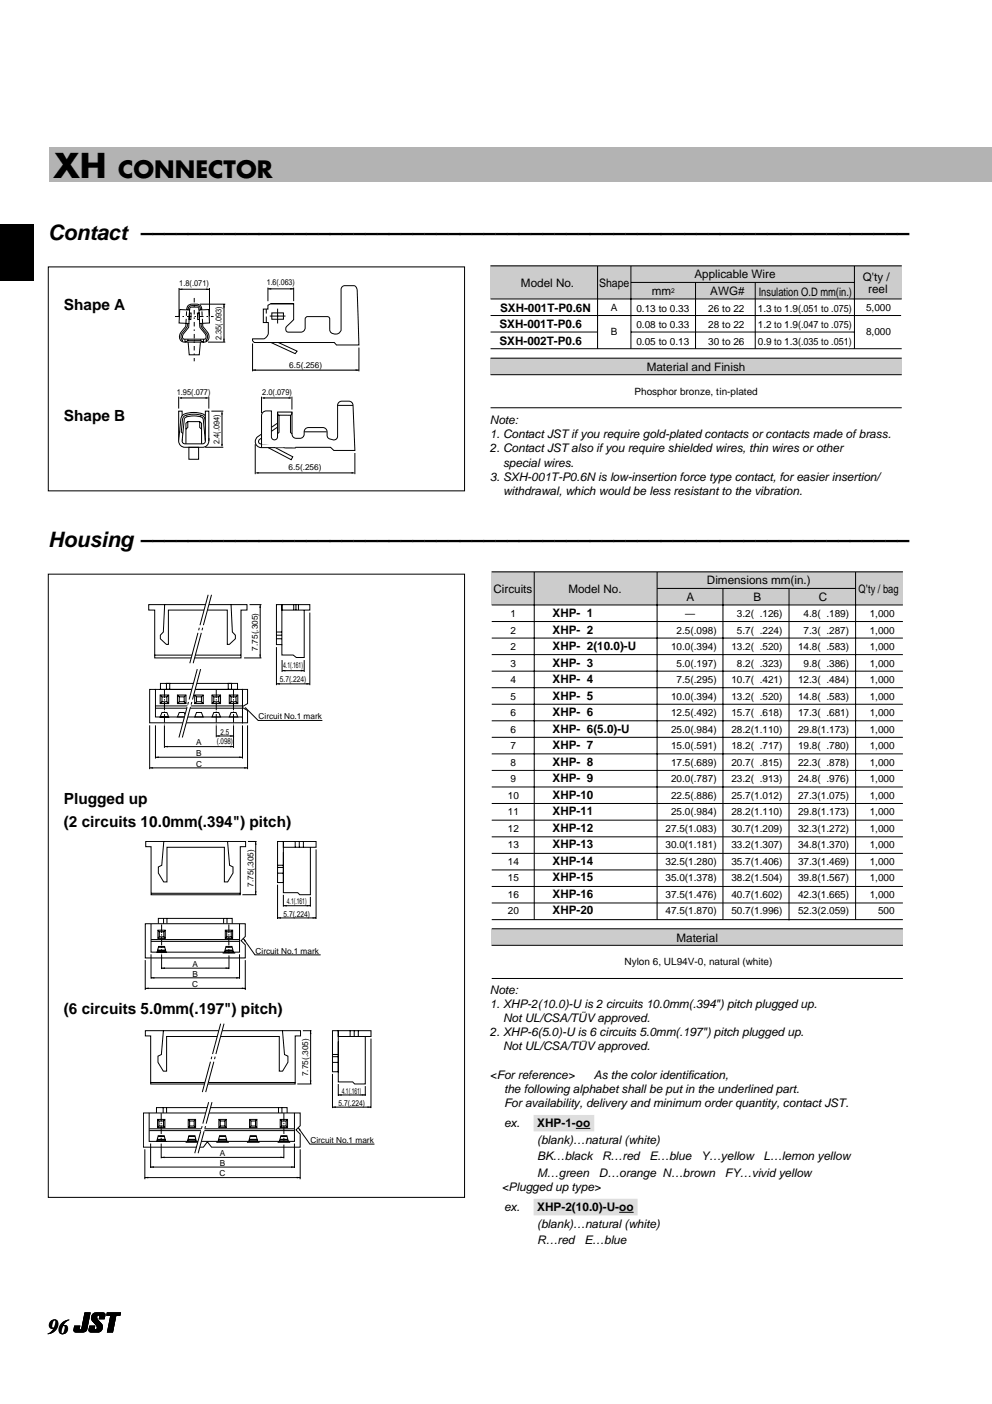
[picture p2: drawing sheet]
<svg xmlns="http://www.w3.org/2000/svg" width="210mm" height="297mm" viewBox="0 0 210 297" stroke-linecap="round" stroke-linejoin="round" font-family="sans-serif">
<path d="M0 47.4h7.2v12h-7.2z" fill-rule="evenodd" fill="#000"/>
<path d="M19.7 277.9l.6-.2h1.5a.49 .49 0 0 1 .5 .6l-.2 .8h-1.2l.1-.7a.48 .48 0 0 0-.5 .4 .48 .48 0 0 0 .4 .5 1.54 1.54 0 0 1 .5 2.4l-.6 .2h-1.6a.49 .49 0 0 1-.5-.6l.2-.8h1.3l-.2 .7a.48 .48 0 0 0 .5-.4 .48 .48 0 0 0-.3-.5 1.54 1.54 0 0 1-.5-2.4zM22.6 277.7h3l-.1 .7h-.9l-.7 3.5h-1.3l.7-3.5h-.8zM17.9 277.7h1.3l-.7 3.6a.9 .9 0 0 1-1 .6h-1.5a.49 .49 0 0 1-.5-.6l.2-.8h1.3l-.1 .7h.2z" fill="#000"/>
<path d="M10.4 31.2h199.6v7.4h-199.6z" fill="#b3b3b3"/>
<g fill="#ccc">
<path d="M103.8 56.3h87v7h-87z"/>
<path d="M103.8 75.8h87v3.5h-87z"/>
</g>
<g fill="none" stroke="#000" stroke-width=".21">
<path d="M103.8 56.3h87M126.4 56.3v17.5M133.5 56.3v17.5M133.5 59.8h47.3M147.2 59.8v14M159.8 59.7v14.1M180.8 56.3v17.5M103.8 75.8h87M103.8 79.3h87M103.8 70.2h22.6M103.8 63.3h87M103.8 66.8h86.9"/>
<path d="M103.8 73.8h87M133.5 70.2h47.3M103.8 86.3h87"/>
</g>
<g fill="#ccc">
<path d="M104.1 121h87v7h-87z"/>
<path d="M104.1 196.5h87v3.5h-87z"/>
</g>
<g fill="none" stroke="#000" stroke-width=".21">
<path d="M37.9 60.9v6.1M37.9 61.2h6.4M38 65.5l2.1 .1-.1 2.8-2.1-.1zM39.1 71.8v.6l.7-.3M39.3 68.4a2.17 2.17 0 0 1-.9 1.7 1.26 1.26 0 0 0-.4 1.5 1.26 1.26 0 0 0 1.4 .8h3.4a1.26 1.26 0 0 0 1.4-.8 1.26 1.26 0 0 0-.4-1.5 2.18 2.18 0 0 1-.9-1.7M39.5 65.6a1.19 1.19 0 0 1 1.6-1.3 1.22 1.22 0 0 1 1.6 1.3M39.5 65.5h.3a.69 .69 0 0 1 .7-.8h.6a1.09 1.09 0 0 1 1.2 .3l.1 .5h.3M39.7 68.4a2.19 2.19 0 0 1-1.1 2l-.3 .8 .3 .8-.1 .2M39.8 71.8v.3h2.7v-.3M39.8 72.4l.2 2.7h2.2l.2-2.7M40 68.4l-.1 .5a2.64 2.64 0 0 1-1 1.7 .71 .71 0 0 0 .1 1.2h3.3a1.11 1.11 0 0 0 1.3-.3 2.98 2.98 0 0 0-1.2-2.1l-.1-.2-.1-.8M40.1 66.2h.3v1.4h-.4z"/>
<path d="M40.1 65.6v-.2a.76 .76 0 0 1 1.1-.4h.3a.49 .49 0 0 1 .6 .6M41.8 66.2h.3l.1 1.4h-.4zM42.1 65.6l2.1-.1 .1 2.8-2.1 .1zM42.3 64.3h5.4M42.6 68.4a2.19 2.19 0 0 0 1 2l.3 .8-.3 .8 .1 .2M43.1 71.8v.6l-.6-.3M44 72.4h3.7M44.3 60.9v6.1M47.4 64.3v8M53.4 72.7v5.9M53.4 78.3h22.5M55.7 65.4h1v-.8l.6-.3h4.8v3.3l-1.1 1.2a.8 .8 0 0 0-.5 .9 .8 .8 0 0 0 1 .6h2a1.02 1.02 0 0 0 1.1-1.3v-1.2a.63 .63 0 0 1 .8-.8h4a.67 .67 0 0 1 .4 .9v1.5a1.21 1.21 0 0 0 1.2 1.3 1.21 1.21 0 0 0 1.2-1.4v-6.9a1.84 1.84 0 0 1 .5-1.9l1.5-.1a1.08 1.08 0 0 1 1.1 .3 1.08 1.08 0 0 1 .3 1.1l.3 11.2h-4.7l-.5-.5h-11.8l4 1.8-.4 .5-5.2-2.3h-3.5l-.4-.4v-.4h2.4l.5-.3a1.81 1.81 0 0 0 .5-1.9v-1.3h-1.1z"/>
<path d="M56.7 60.8v2.9M56.7 61.1h5.4M57.1 66.9h3.3M57.3 64.3h4.8M57.3 72.5h2.3M57.5 66.2h2.5v1.3h-2.5zM58.7 65.3v3.1M62.1 60.8v2.9M75.9 73.5v5.1M37.8 83.9v2.5M38.1 84.2h5.8M44.2 83.9v2.5"/>
<path d="M104.1 121h87M104.1 128h87M104.1 131.5h87M104.1 135h87M104.1 138.5h87M113 121v73.6M139 121v73.6M139.2 124.5h41.7M153 124.5v70.1M167 124.6v70.1M181 121v73.6M104.1 142h87"/>
<path d="M104.1 145.5h87M104.1 149h87M104.1 152.5h87M104.1 156h87M104.1 159.5h87M104.1 166.5h87M104.1 163h87M104.1 170h87M104.1 173.5h87M104.1 177h87M104.1 196.5h87M104.1 200h87"/>
<path d="M104.1 194.6h87M104.1 180.5h87M104.1 184h87M104.1 187.5h87M104.1 191h87M104.1 207h87M121.9 238.7h3M131 256.5h3.1"/>
</g>
<path d="M112.9 237.6h12.8M112.9 255.4h22" fill="none" stroke="#dedede" stroke-width="3.5" stroke-linecap="butt"/>
<path d="M56.3 68.2v-2.8" fill="none" stroke="#000" stroke-width=".21" stroke-dasharray="1.3 .6" stroke-linecap="butt"/>
<path d="M37 67h8.2M41.1 63v13.4" fill="none" stroke="#000" stroke-width=".21" stroke-dasharray="1 .6 .3 .6" stroke-linecap="butt"/>
<path d="M39.3 68.4l.2-2.8M42.9 68.4l-.2-2.8" fill="none" stroke="#000" stroke-width=".21" stroke-dasharray="1 .6" stroke-linecap="butt"/>
<path d="M37.9 61.2l.7-.2v.4zM43.6 61l.7 .2-.7 .2zM47.2 71.7h.4l-.2 .7zM47.4 64.3l.2 .8h-.4zM53.4 78.3l.8-.2v.4zM56.7 61.1l.7-.2v.4zM61.4 60.9l.7 .2-.7 .2zM75.2 78.1l.7 .2-.7 .2zM37.8 84.2l.7-.2v.4zM43.5 84l.7 .2-.7 .2z" fill="#000"/>
<path d="M37.9 82.3h6.2v1.5h-6.2z" fill="#fff"/>
<path d="M37.8 93.4v-6.4h.7v6.4" fill="none" stroke="#000" stroke-width=".21"/>
<path d="M38.7 87.8a5.3 5.3 0 0 1 4.6 0l.4 .9 .5 4.5a1.32 1.32 0 0 1-1.3 1.4h-3.8a1.33 1.33 0 0 1-1.3-1.4l.5-4.5zM39.1 88.4l-.1 .4-.5 4.5a.59 .59 0 0 0 .6 .6h3.8a.66 .66 0 0 0 .5-.9l-.4-4.2a.87 .87 0 0 0-1.1-.7l-1.4-.1z" fill="#fff" stroke="#000" stroke-width=".21"/>
<path d="M43.3 91.7l.3-.3-.2-2.6a1.3 1.3 0 0 0-1.6-1.1 4.1 4.1 0 0 0-3 .5l-.2 .6-.2 2.6 .3 .3" fill="none" stroke="#000" stroke-width=".21"/>
<path d="M43.5 87h.7v6.2h-.7z" fill="#fff" stroke="#000" stroke-width=".21"/>
<path d="M39.3 93.9v-4.4l.4-.3h2.6l.4 .3v4.4M39.7 89.2v1.2l-.4 .4M40 94.6h2v2.6h-2zM42.3 89.2v1.2l.4 .4M43.4 94.6h3.8M44.7 87h2.5M47 87.3v7.1" fill="none" stroke="#000" stroke-width=".21"/>
<path d="M47 87l.1 .7h-.3zM46.8 93.9h.3l-.1 .7z" fill="#000"/>
<path d="M45 88.4h1.6v4.8h-1.6z" fill="#fff"/>
<g fill="#fff" stroke="#000" stroke-width=".21">
<path d="M43.5 92.6v.7z"/>
<path d="M44.2 92.7v.6z"/>
<path d="M39.5 87.9l.1 .3z"/>
<path d="M42.5 87.9l-.1 .3z"/>
</g>
<path d="M74.4 99.9l.7 .1-.7 .2zM54 100l.7-.1v.3z" fill="#000"/>
<path d="M54 94v6.3M56.8 94v.7l5.7 .1v-.7M75.1 95.8v4.5M54.3 100h20.5" fill="none" stroke="#000" stroke-width=".21"/>
<g fill="#fff" stroke="#000" stroke-width=".21">
<path d="M54.3 92.6l4.7-3.2a1.28 1.28 0 0 1 1.7 .6l1.1 2.6-.6 .3-1.2-2.6-.5-.4-4.7 3.2a.52 .52 0 0 0 0 .6 .52 .52 0 0 0 .5 .2l1.6 .1 5 2.6-.3 .7-3.2-1.8a4.9 4.9 0 0 0-3.5-.9 1.27 1.27 0 0 1-.6-2z"/>
<path d="M55.6 87.2l.7-.3h1.1v5.5a.65 .65 0 0 0 .7 .7 .65 .65 0 0 0 .6-.7v-5.2h3.1v4.7a.87 .87 0 0 0 .9 .8h.8a1 1 0 0 0 .9-1.3 .9 .9 0 0 1 .9-.9h3a.9 .9 0 0 1 .9 .9v.7a.77 .77 0 0 0 .6 .8l.9 .2a.77 .77 0 0 0 .7-.8v-6.5a.89 .89 0 0 1 .9-.9h1.5a.89 .89 0 0 1 .9 .9l.4 9.5h-4.5l-.7-.7h-7.4l-7.2-.6v-6.1z"/>
</g>
<path d="M58.7 87.2l.3 .6h2.5l.3-.6M59 87.8v3.7l-.3 .3M61.5 87.8v3.7l.3 .3M64.4 91.4h4.7M71.4 85.8h3.3" fill="none" stroke="#000" stroke-width=".21"/>
<g fill="#fff">
<path d="M63.2 98.1h2.7v1.6h-2.7z"/>
<path d="M55.5 82.3h4.8l.6 1.5h-4.7z"/>
</g>
<path d="M55.3 84.2l.8-.2v.4zM61.1 84l.7 .2-.7 .2z" fill="#000"/>
<path d="M55.3 83.9v3.5M55.6 84.2h5.9M61.8 83.9v2.7" fill="none" stroke="#000" stroke-width=".21"/>
<path d="M56.8 94.1h2.8l.4 .5h-3.1z" fill="#fff"/>
<path d="M10.2 56.5h88.1v47.4h-88.1zM55.3 93.9v.8M56.7 94.7h1.6" fill="none" stroke="#000" stroke-width=".21"/>
<g fill="#fff">
<path d="M13.2 62.8h18v5h-18z" fill-rule="evenodd"/>
<path d="M13.2 86.4h18v5h-18z" fill-rule="evenodd"/>
<path d="M10.2 121.5h88.1v131.8h-88.1z" fill-rule="evenodd"/>
</g>
<path d="M10.2 121.5h88.1v131.8h-88.1z" fill="none" stroke="#000" stroke-width=".21"/>
<g fill="#fff">
<path d="M13.2 167.4h50v4.3h-50z" fill-rule="evenodd"/>
<path d="M13.2 172.3h50v4.4h-50z" fill-rule="evenodd"/>
<path d="M13.2 211.8h50v4.3h-50z" fill-rule="evenodd"/>
</g>
<g fill="none" stroke="#000" stroke-width=".21">
<path d="M31.5 127.9h20.8v1.2h-1.3v10.1h-18.3v-10.1h-1.2zM32.7 138.6h18.3M34.8 127.9l-.2 5.8-.7 .7v.7l1.3 1.2h.4v-7.2h12.5v7.2h.4l1.3-1.2v-.7l-.6-.7-.3-5.8M51.7 139.2h3.6M52.8 127.9h2.5M55.1 127.9v11.3M58.5 127.9h1.1v8.5h-1.1zM58.5 134.4h1.1M58.5 135.1h1.1M58.5 133.7h1.1M58.5 136.9v8.1M59.6 127.9h6v1.2h-6z"/>
<path d="M59.7 139.6v2.6M62.2 127.9v1.2M62.6 127.9v1.2M63.2 127.9v1.2M64.4 129.1v10h-1.7l-.7-.5h-2.4v-2.2M64.4 139.6v2.6M65.6 129.6v15.4M31.7 145.9h1.2v5.8h18.4v1.2h-19.6zM31.7 153.5v9.2M32.9 145.9h18.4v5.8M32.9 149.3h18.4M32.9 149.8h18.4"/>
<path d="M32.9 153.5v7M33.9 147h1.8v1.9h-1.8zM33.9 147l.4 .4M33.9 144.6h16.4v1.3h-16.4zM34.3 147.4h1v1.1h-1zM34.3 150.7h1l.4 1h-1.8zM34.3 148.5l-.4 .4M34.8 153.5v4.7M34.8 158h14.6M35.2 144.6h.7v1.3h-.7zM35.3 148.5l.4 .4M35.7 147l-.4 .4"/>
<path d="M37.5 147h1.9v1.9h-1.9zM37.5 147l.4 .4M37.9 150.7h1.1l.4 1h-1.9zM37.9 147.4h1.1v1.1h-1.1zM37.9 148.5l-.4 .4M39 148.5l.4 .4M39.4 147l-.4 .4M41.2 147h1.8v1.9h-1.8zM41.2 147l.4 .4M41.6 150.7h1l.4 1h-1.8zM41.6 147.4h1v1.1h-1zM41.6 148.5l-.4 .4"/>
<path d="M42.6 148.5l.4 .4M43 147l-.4 .4M44.9 147h1.8v1.9h-1.8zM44.9 147l.3 .4M45.2 150.7h1.1l.4 1h-1.8zM45.2 147.4h1.1v1.1h-1.1zM45.2 148.5l-.3 .4M45.8 153.5v2.5M45.8 155.7h3.6M46.3 148.5l.4 .4M46.7 147l-.4 .4M48.3 144.6h.7v1.3h-.7z"/>
<path d="M48.5 147h1.8v1.9h-1.8zM48.5 147l.4 .4M48.9 150.7h1l.4 1h-1.8zM48.9 147.4h1v1.1h-1zM48.9 148.5l-.4 .4M49.4 153.5v4.7M49.9 148.5l.4 .4M50.3 147l-.4 .4M51.3 145.9h1.1v3l-1.1 .6zM51.3 149.7l1.1 .6v2.6h-1.1zM51.3 153.5v7M52.4 153.5v9.2"/>
<path d="M58.5 144.7h7.1M59.7 141.9h4.7M31.7 162.5h20.7M32.9 160.2h18.4"/>
</g>
<g fill="#000">
<path d="M55.1 127.9l.1 .7h-.3zM54.9 138.5h.3l-.1 .7zM34.8 158l.7-.2v.3zM45.8 155.7l.7-.2v.4zM48.7 155.5l.7 .2-.7 .2zM48.7 157.8l.7 .2-.7 .1zM58.5 144.7l.7-.2v.3zM59.7 141.9l.7-.2v.4zM63.7 141.7l.7 .2-.7 .2zM64.8 144.5l.8 .2-.8 .1zM31.7 162.5l.7-.2v.3zM32.9 160.2l.7-.2v.4z"/>
<path d="M50.6 160l.7 .2-.7 .2zM51.7 162.3l.7 .2-.7 .1z"/>
</g>
<path d="M45.8 145.9v7.4" fill="none" stroke="#000" stroke-width=".21" stroke-dasharray="1.8 .3 .3 .3" stroke-linecap="butt"/>
<path d="M44 125.8h.8l-3.9 14.5h-.7z" fill="#fff"/>
<path d="M41.9 133.9l-1.7 6.4M42.2 132.8l-.2 .5M42.6 133.9l-1.7 6.4M42.9 132.8l-.2 .5M44 125.8l-1.7 6.5M44.8 125.8l-1.8 6.5" fill="none" stroke="#000" stroke-width=".21"/>
<path d="M41.7 141.6h.8l-3.9 14.4h-.7z" fill="#fff"/>
<g fill="none" stroke="#000" stroke-width=".21">
<path d="M39.6 149.6l-1.7 6.4M39.9 148.5l-.2 .6M40.3 149.6l-1.7 6.4M40.6 148.5l-.2 .6M41.7 141.6l-1.7 6.4M42.5 141.6l-1.8 6.4M51.9 149.7l2.7 2.7h13.6M30.8 178h21.2v1.1h-1.2v10.2h-18.8v-10.2h-1.2zM34.7 178l-.5 5.1-.7 .3v1.3l1.1 1.9h.7v-7.3h12.2v7.3h.7l1.1-1.9v-1.3l-.7-.3-.5-5.1M52.5 178h1.8M54.1 178v11.3M58.7 178h1.3v8.7h-1.3z"/>
<path d="M60 178h6.9v1.3h-6.9zM62.5 178v1.3M63.3 178v1.3M64.2 178v1.3M65.7 179.3v10h-2.3l-.4-.4h-3v-8.6M66.9 179.7v14.7M30.7 195.4h21.2v2.7l-.9 .9 .9 .9v2.8h-21.2zM32 195.4v6h18.7v-6M32 199.2h18.7M32 198.8h18.7M32 189h18.8M33.4 196.8h1.6v1.7h-1.6z"/>
<path d="M33.4 196.8l.3 .3M33.5 195.4v-1.1h15.6v1.1M33.7 197.1h1v1.1h-1zM33.7 198.2l-.3 .3M34.6 194.3v1.1M34.7 198.2l.3 .3M35 196.8l-.3 .3M35.3 194.3v1.1M47.3 194.3v1.1M47.7 196.8h1.5v1.7h-1.5zM47.7 196.8l.3 .3M48 197.1h.9v1.1h-.9z"/>
<path d="M48 198.2l-.3 .3M48 194.3v1.1M48.9 198.2l.3 .3M49.2 196.8l-.3 .3M51.3 189.3h3M51.5 198.5l2.4 3.5h13.9M58.7 183.1h1.3M58.7 183.5h1.3M58.7 184.7h1.3M58.7 187.2v7.2M58.7 194.2h8.2M60 189.3v2.5"/>
<path d="M60 191.6h5.7M65.7 189.7v2.1M30.7 203.1v6.4M30.7 209.1h21.2M30.8 218.1h32.8v1.1h-1.1v10.1h-30.6v-10.1h-1.1zM32 201.9v5.1M32 206.9h18.7M33.3 201.2h1.8M33.4 201h1.6M33.5 200.4h1.4M33.6 200.2h1.2l.3 1.2h-1.8zM34.2 201.9v3.1"/>
<path d="M34.2 204.8h14.2M34.6 218l-.5 5.1-.7 .3v1.3l1.2 1.9h.7v-7.3h23.8v7.3h.7l1.1-1.9v-1.3l-.7-.3-.4-5.1M47.2 201.4v.2h2.5v-.2M47.6 201.2h1.7M47.6 201h1.7M47.8 200.4h1.3M47.8 200.2h1.3l.3 1.2h-1.9zM48.5 202.1v2.9M50.7 201.9v5.1M51.9 203.1v6.4M64.1 218.1h1.8M65.7 218.1v11.2"/>
<path d="M70.4 218.1h1.2v8.7h-1.2zM71.6 218.1h6.9v1.2h-6.9zM74.1 218.1v1.2M75 218.1v1.2M75.8 218.1v1.2M77.3 219.3v10h-2.3l-.4-.4h-3v-8.6M78.5 219.7v14.7M30.3 235.5h33.2v2.7l-.9 .8 .9 .9v2.8h-18.7l-.9-1.1-.9 1.1h-12.7zM31.6 235.5v6h30.7v-6M31.6 239.2h30.7M31.6 238.8h30.7M31.9 229h30.6"/>
<path d="M33.1 235.5v-1.2h27.7v1.2M33.3 236.8h1.6v1.8h-1.6zM33.3 236.8l.3 .4M33.6 237.2h1v1h-1zM33.6 238.2l-.3 .4M34.5 234.3v1.2M34.6 238.2l.3 .4M34.9 236.8l-.3 .4M35.2 234.3v1.2M39.8 236.8h1.6v1.8h-1.6zM39.8 236.8l.3 .4M40.1 237.2h1v1h-1z"/>
<path d="M40.1 238.2l-.3 .4M41.1 238.2l.3 .4M41.4 236.8l-.3 .4M46.3 236.8h1.6v1.8h-1.6zM46.3 236.8l.3 .4M46.6 237.2h1v1h-1zM46.6 238.2l-.3 .4M47.6 238.2l.3 .4M47.9 236.8l-.3 .4M52.8 236.8h1.6v1.8h-1.6zM52.8 236.8l.3 .4M53.1 237.2h1v1h-1z"/>
<path d="M53.1 238.2l-.3 .4M54.1 238.2l.3 .4M54.4 236.8l-.3 .4M58.9 234.3v1.2M59.3 236.8h1.5v1.8h-1.5zM59.3 236.8l.3 .4M59.6 237.2h.9v1h-.9zM59.6 238.2l-.3 .4M59.7 234.3v1.2M60.5 238.2l.3 .4M60.8 236.8l-.3 .4M62.9 229.3h3"/>
<path d="M63.1 238.6l2.5 3.5h13.6M70.4 223.1h1.2M70.4 223.6h1.2M70.4 224.8h1.2M70.4 227.2v7.2M70.4 234.2h8.1M71.6 229.3v2.5M71.6 231.7h5.7M77.3 229.8v2M30.6 243.2v6.3M30.6 249.1h32.9M31.9 241.9v5.2"/>
<path d="M31.9 246.9h30.4M33.2 241.2h1.8M33.3 241h1.6M33.4 240.4h1.4M33.5 240.3h1.2l.3 1.2h-1.8zM34.1 241.9v3.2M34.1 244.9h26M39.3 241.5l.1 .2h2.4l.1-.2M39.7 241.2h1.8M39.8 241h1.6M39.9 240.4h1.4M40 240.3h1.2l.3 1.2h-1.8z"/>
<path d="M45.8 241.5l.1 .2h2.4l.1-.2M46.2 241.2h1.8M46.3 241h1.6M46.4 240.4h1.4M46.5 240.3h1.2l.3 1.2h-1.8zM52.3 241.5l.1 .2h2.4v-.2M52.7 241.2h1.8M52.7 241h1.7M52.9 240.4h1.4M52.9 240.3h1.3l.3 1.2h-1.9zM58.8 241.5v.2h2.5v-.2M59.2 241.2h1.7"/>
<path d="M59.2 241h1.7M59.4 240.4h1.3M59.4 240.3h1.3l.3 1.2h-1.9zM60.1 242.2v2.9M62.3 241.9v5.2M63.5 243.2v6.3"/>
</g>
<g fill="#000">
<path d="M51.7 149.5l.4 .3-.1 .1zM54.1 178l.2 .7h-.4zM51.5 198.5l.5 .5-.2 .2zM53.9 188.5h.4l-.2 .8zM58.7 194.2l.7-.2v.4zM60 191.6l.7-.1v.3zM64.9 191.5l.7 .1-.7 .2zM66.1 194l.7 .2-.7 .2zM30.7 209.1l.7-.2v.4zM32 206.9l.7-.2v.3zM34.2 204.8l.7-.1v.3zM47.7 204.7l.7 .1-.7 .2z"/>
<path d="M50 206.7l.7 .2-.7 .1zM51.2 208.9l.7 .2-.7 .2zM65.7 218.1l.2 .7h-.3zM63.1 238.6l.5 .5-.2 .2zM65.6 228.6h.3l-.2 .7zM70.4 234.2l.7-.1v.3zM71.6 231.7l.7-.2v.3zM76.5 231.5l.7 .2-.7 .1zM77.7 234.1l.8 .1-.8 .2zM30.6 249.1l.8-.1v.3zM31.9 246.9l.7-.2v.4zM34.1 244.9l.7-.2v.3z"/>
<path d="M59.3 244.7l.8 .2-.8 .1zM61.6 246.7l.7 .2-.7 .2zM62.8 249l.7 .1-.7 .2z"/>
</g>
<path d="M34.8 145.9v7.4M49.4 145.9v7.4" fill="none" stroke="#000" stroke-width=".21" stroke-dasharray="1.8 .3 .3 .3" stroke-linecap="butt"/>
<path d="M46.7 216.6h.7l-3.9 14.5h-.7z" fill="#fff"/>
<path d="M46.7 216.6l-1.7 6.4M47.4 216.6l-1.7 6.4M44.5 224.6l-1.7 6.5M44.8 223.5l-.1 .6M45.2 224.6l-1.7 6.5M45.5 223.5l-.1 .6" fill="none" stroke="#000" stroke-width=".21"/>
<path d="M44.1 233.2h.8l-3 10.8h-.7z" fill="#fff"/>
<path d="M42.5 239.3l-1.3 4.7M42.8 238.3l-.2 .5M43.2 239.3l-1.3 4.7M43.5 238.3l-.2 .5M44.1 233.2l-1.2 4.5M44.9 233.2l-1.3 4.5" fill="none" stroke="#000" stroke-width=".21"/>
<path d="M34.2 195.6v6.1M48.4 195.6v6.1M34.1 235.5v6.1M60.1 235.5v6.1" fill="none" stroke="#000" stroke-width=".21" stroke-dasharray="1.8 .3 .3 .3" stroke-linecap="butt"/>
<text font-size="7.1" x="11.3" y="37.6">XH</text>
<text font-size="4.9" x="25" y="37.6">CONNECTOR</text>
<g font-size="4.5">
<text x="10.2" y="50.7">Contact –––––––––––––––––––––––––––––––––––––––––––––––––––––––––––––––––</text>
<text x="10.2" y="115.7">Housing –––––––––––––––––––––––––––––––––––––––––––––––––––––––––––––––––</text>
<text x="10.2" y="282.3">96</text>
</g>
<g font-size="3.2">
<text x="13.5" y="65.5">Shape A</text>
<text x="13.5" y="89.1">Shape B</text>
<text x="13.5" y="170.1">Plugged up</text>
<text x="13.5" y="175">(2 circuits 10.0mm(.394&quot;) pitch)</text>
<text x="13.5" y="214.5">(6 circuits 5.0mm(.197&quot;) pitch)</text>
</g>
<g font-size="2.5">
<text x="147" y="58.9">Applicable Wire</text>
<text x="182.6" y="59.5">Q'ty /</text>
<text x="105.8" y="65.9">SXH-001T-P0.6N</text>
<text x="110.2" y="60.7">Model No.</text>
<text x="126.8" y="60.7">Shape</text>
<text x="137.9" y="62.4">mm</text>
<text x="150.3" y="62.4">AWG#</text>
<text x="160.5" y="62.6">Insulation O.D mm(in.)</text>
<text x="183.7" y="61.9">reel</text>
<text x="105.7" y="69.4">SXH-001T-P0.6</text>
<text x="105.7" y="72.9">SXH-002T-P0.6</text>
<text x="136.9" y="78.5">Material and Finish</text>
<text x="103.7" y="89.7">Note:</text>
<text x="103.7" y="92.7">1. Contact JST if you require gold-plated contacts or contacts made of brass.</text>
<text x="103.7" y="95.7">2. Contact JST also if you require shielded wires, thin wires or other</text>
<text x="103.7" y="101.7">3. SXH-001T-P0.6N is low-insertion force type contact, for easier insertion/</text>
<text x="106.4" y="98.7">special wires.</text>
<text x="106.4" y="104.7">withdrawal, which would be less resistant to the vibration.</text>
<text x="104.4" y="125.5">Circuits</text>
<text x="120.3" y="125.5">Model No.</text>
<text x="149.6" y="123.6">Dimensions mm(in.)</text>
<text x="181.7" y="125.5">Q'ty / bag</text>
<text x="116.9" y="130.6">XHP- 1</text>
<text x="145.3" y="127.1">A</text>
<text x="159.4" y="127.1">B</text>
<text x="173.3" y="127.1">C</text>
<text x="116.9" y="134.1">XHP- 2</text>
<text x="116.9" y="137.6">XHP- 2(10.0)-U</text>
<text x="116.9" y="141.1">XHP- 3</text>
<text x="116.9" y="144.6">XHP- 4</text>
<text x="116.9" y="148">XHP- 5</text>
<text x="116.9" y="151.5">XHP- 6</text>
<text x="116.9" y="155">XHP- 6(5.0)-U</text>
<text x="116.9" y="158.5">XHP- 7</text>
<text x="116.9" y="162">XHP- 8</text>
<text x="116.9" y="165.5">XHP- 9</text>
<text x="116.9" y="169">XHP-10</text>
<text x="116.9" y="172.5">XHP-11</text>
<text x="116.9" y="176">XHP-12</text>
<text x="116.9" y="179.5">XHP-13</text>
<text x="116.9" y="183">XHP-14</text>
<text x="116.9" y="186.5">XHP-15</text>
<text x="116.9" y="190">XHP-16</text>
<text x="116.9" y="193.5">XHP-20</text>
<text x="143.1" y="199.2">Material</text>
<text x="103.7" y="210.2">Note:</text>
<text x="103.7" y="213.2">1. XHP-2(10.0)-U is 2 circuits 10.0mm(.394&quot;) pitch plugged up.</text>
<text x="122.8" y="215.9">¨V approved.</text>
<text x="103.7" y="219.2">2. XHP-6(5.0)-U is 6 circuits 5.0mm(.197&quot;) pitch plugged up.</text>
<text x="106.4" y="216.2">Not UL/CSA/TU</text>
<text x="122.8" y="221.9">¨V approved.</text>
<text x="106.4" y="222.2">Not UL/CSA/TU</text>
<text x="103.7" y="228.2">&lt;For reference&gt;</text>
<text x="106.7" y="231.2">the following alphabet shall be put in the underlined part.</text>
<text x="125.7" y="228.2">As the color identification,</text>
<text x="106.7" y="234.2">For availability, delivery and minimum order quantity, contact JST.</text>
<text x="106.7" y="238.5">ex.</text>
<text x="113.7" y="238.5">XHP-1-oo-</text>
<text x="113.7" y="242">(blank)…natural (white)</text>
<text x="113.7" y="245.5">BK…black</text>
<text x="127.4" y="245.5">R…red</text>
<text x="137.4" y="245.5">E…blue</text>
<text x="148.4" y="245.5">Y…yellow</text>
<text x="161.6" y="245.5">L…lemon yellow</text>
<text x="106.2" y="252">&lt;Plugged up type&gt;</text>
<text x="113.7" y="249">M…green</text>
<text x="126.7" y="249">D…orange N…brown</text>
<text x="153.4" y="249">FY…vivid yellow</text>
<text x="106.7" y="256.2">ex.</text>
<text x="113.7" y="256.2">XHP-2(10.0)-U-oo-</text>
<text x="113.7" y="259.7">(blank)…natural (white)</text>
<text x="113.7" y="263.2">R…red</text>
<text x="123.7" y="263.2">E…blue</text>
</g>
<g font-size="2.1">
<text x="129.3" y="65.8">A</text>
<text x="134.7" y="65.9">0.13 to 0.33</text>
<text x="149.9" y="65.9">26 to 22</text>
<text x="160.4" y="65.9">1.3 to 1.9(.051 to .075)</text>
<text x="183.2" y="65.8">5,000</text>
<text x="129.3" y="70.9">B</text>
<text x="134.7" y="69.5">0.08 to 0.33</text>
<text x="149.9" y="69.5">28 to 22</text>
<text x="160.4" y="69.5">1.2 to 1.9(.047 to .075)</text>
<text x="183.2" y="70.9">8,000</text>
<text x="134.7" y="73">0.05 to 0.13</text>
<text x="149.9" y="73">30 to 26</text>
<text x="160.4" y="73">0.9 to 1.3(.035 to .051)</text>
<text x="134.3" y="83.7">Phosphor bronze, tin-plated</text>
<text x="108" y="130.6">1</text>
<text x="145" y="130.6">—</text>
<text x="155.9" y="130.6">3.2( .126)</text>
<text x="170" y="130.6">4.8( .189)</text>
<text x="184" y="130.6">1,000</text>
<text x="108" y="134.1">2</text>
<text x="108" y="137.6">2</text>
<text x="142" y="137.6">10.0(.394)</text>
<text x="143.2" y="134.1">2.5(.098)</text>
<text x="154.8" y="137.6">13.2( .520)</text>
<text x="155.9" y="134.1">5.7( .224)</text>
<text x="168.9" y="137.6">14.8( .583)</text>
<text x="170" y="134.1">7.3( .287)</text>
<text x="184" y="134.1">1,000</text>
<text x="184" y="137.6">1,000</text>
<text x="108" y="141.1">3</text>
<text x="143.2" y="141.1">5.0(.197)</text>
<text x="155.9" y="141.1">8.2( .323)</text>
<text x="170" y="141.1">9.8( .386)</text>
<text x="184" y="141.1">1,000</text>
<text x="108" y="144.6">4</text>
<text x="108" y="148">5</text>
<text x="142" y="148">10.0(.394)</text>
<text x="143.2" y="144.6">7.5(.295)</text>
<text x="154.8" y="144.6">10.7( .421)</text>
<text x="154.8" y="148">13.2( .520)</text>
<text x="168.9" y="144.6">12.3( .484)</text>
<text x="168.9" y="148">14.8( .583)</text>
<text x="184" y="144.6">1,000</text>
<text x="184" y="148">1,000</text>
<text x="108" y="151.5">6</text>
<text x="108" y="155">6</text>
<text x="142" y="151.5">12.5(.492)</text>
<text x="142" y="155">25.0(.984)</text>
<text x="154.8" y="151.5">15.7( .618)</text>
<text x="154.8" y="155">28.2(1.110)</text>
<text x="168.9" y="151.5">17.3( .681)</text>
<text x="168.9" y="155">29.8(1.173)</text>
<text x="184" y="151.5">1,000</text>
<text x="184" y="155">1,000</text>
<text x="108" y="158.5">7</text>
<text x="142" y="158.5">15.0(.591)</text>
<text x="154.8" y="158.5">18.2( .717)</text>
<text x="168.9" y="158.5">19.8( .780)</text>
<text x="184" y="158.5">1,000</text>
<text x="108" y="162">8</text>
<text x="108" y="165.5">9</text>
<text x="142" y="162">17.5(.689)</text>
<text x="142" y="165.5">20.0(.787)</text>
<text x="154.8" y="162">20.7( .815)</text>
<text x="154.8" y="165.5">23.2( .913)</text>
<text x="168.9" y="162">22.3( .878)</text>
<text x="168.9" y="165.5">24.8( .976)</text>
<text x="184" y="162">1,000</text>
<text x="184" y="165.5">1,000</text>
<text x="107.5" y="169">10</text>
<text x="107.5" y="172.5">11</text>
<text x="142" y="169">22.5(.886)</text>
<text x="142" y="172.5">25.0(.984)</text>
<text x="154.8" y="169">25.7(1.012)</text>
<text x="154.8" y="172.5">28.2(1.110)</text>
<text x="168.9" y="169">27.3(1.075)</text>
<text x="168.9" y="172.5">29.8(1.173)</text>
<text x="184" y="169">1,000</text>
<text x="184" y="172.5">1,000</text>
<text x="107.5" y="176">12</text>
<text x="107.5" y="179.5">13</text>
<text x="140.8" y="176">27.5(1.083)</text>
<text x="140.8" y="179.5">30.0(1.181)</text>
<text x="154.8" y="176">30.7(1.209)</text>
<text x="154.8" y="179.5">33.2(1.307)</text>
<text x="168.9" y="176">32.3(1.272)</text>
<text x="168.9" y="179.5">34.8(1.370)</text>
<text x="184" y="176">1,000</text>
<text x="184" y="179.5">1,000</text>
<text x="107.5" y="183">14</text>
<text x="140.8" y="183">32.5(1.280)</text>
<text x="154.8" y="183">35.7(1.406)</text>
<text x="168.9" y="183">37.3(1.469)</text>
<text x="184" y="183">1,000</text>
<text x="107.5" y="186.5">15</text>
<text x="107.5" y="190">16</text>
<text x="140.8" y="186.5">35.0(1.378)</text>
<text x="140.8" y="190">37.5(1.476)</text>
<text x="154.8" y="186.5">38.2(1.504)</text>
<text x="154.8" y="190">40.7(1.602)</text>
<text x="168.9" y="186.5">39.8(1.567)</text>
<text x="168.9" y="190">42.3(1.665)</text>
<text x="184" y="186.5">1,000</text>
<text x="184" y="190">1,000</text>
<text x="107.5" y="193.5">20</text>
<text x="140.8" y="193.5">47.5(1.870)</text>
<text x="154.8" y="193.5">50.7(1.996)</text>
<text x="168.9" y="193.5">52.3(2.059)</text>
<text x="185.8" y="193.5">500</text>
<text x="132.1" y="204.2">Nylon 6, UL94V-0, natural (white)</text>
</g>
<g font-size="1.7">
<text x="37.9" y="60.5">1.8(.071)</text>
<text x="56.4" y="60.4">1.6(.063)</text>
<text x="46.9" y="71.9" transform="rotate(-90 46.9 71.9)">2.35(.093)</text>
<text x="61.2" y="77.8">6.5(.256)</text>
<text x="37.4" y="83.7">1.95(.077)</text>
<text x="55.5" y="83.7">2.0(.079)</text>
<text x="46.4" y="93.9" transform="rotate(-90 46.4 93.9)">2.4(.094)</text>
<text x="61.1" y="99.5">6.5(.256)</text>
<text x="54.6" y="137.6" transform="rotate(-90 54.6 137.6)">7.75(.305)</text>
<text x="59.9" y="141.4">4.1(.161)</text>
<text x="59.2" y="144.2">5.7(.224)</text>
<text x="46.7" y="155.4">2.5</text>
<text x="54.7" y="152.2">Circuit No.1 mark</text>
<text x="41.5" y="157.7">A</text>
<text x="41.5" y="159.9">B</text>
<text x="45.9" y="157.3">(.098)</text>
<text x="41.5" y="162.2">C</text>
<text x="53.6" y="187.6" transform="rotate(-90 53.6 187.6)">7.75(.305)</text>
<text x="60.7" y="191.3">4.1(.161)</text>
<text x="60" y="193.9">5.7(.224)</text>
<text x="54.1" y="201.7">Circuit No.1 mark</text>
<text x="40.7" y="208.8">C</text>
<text x="40.7" y="204.6">A</text>
<text x="40.7" y="206.6">B</text>
<text x="65.2" y="227.7" transform="rotate(-90 65.2 227.7)">7.75(.305)</text>
<text x="71.6" y="234">5.7(.224)</text>
<text x="72.3" y="231.4">4.1(.161)</text>
<text x="46.5" y="244.6">A</text>
<text x="65.7" y="241.8">Circuit No.1 mark</text>
<text x="46.4" y="248.8">C</text>
<text x="46.5" y="246.6">B</text>
</g>
<text font-size="1.4" x="142" y="61.9">2</text>
</svg>
